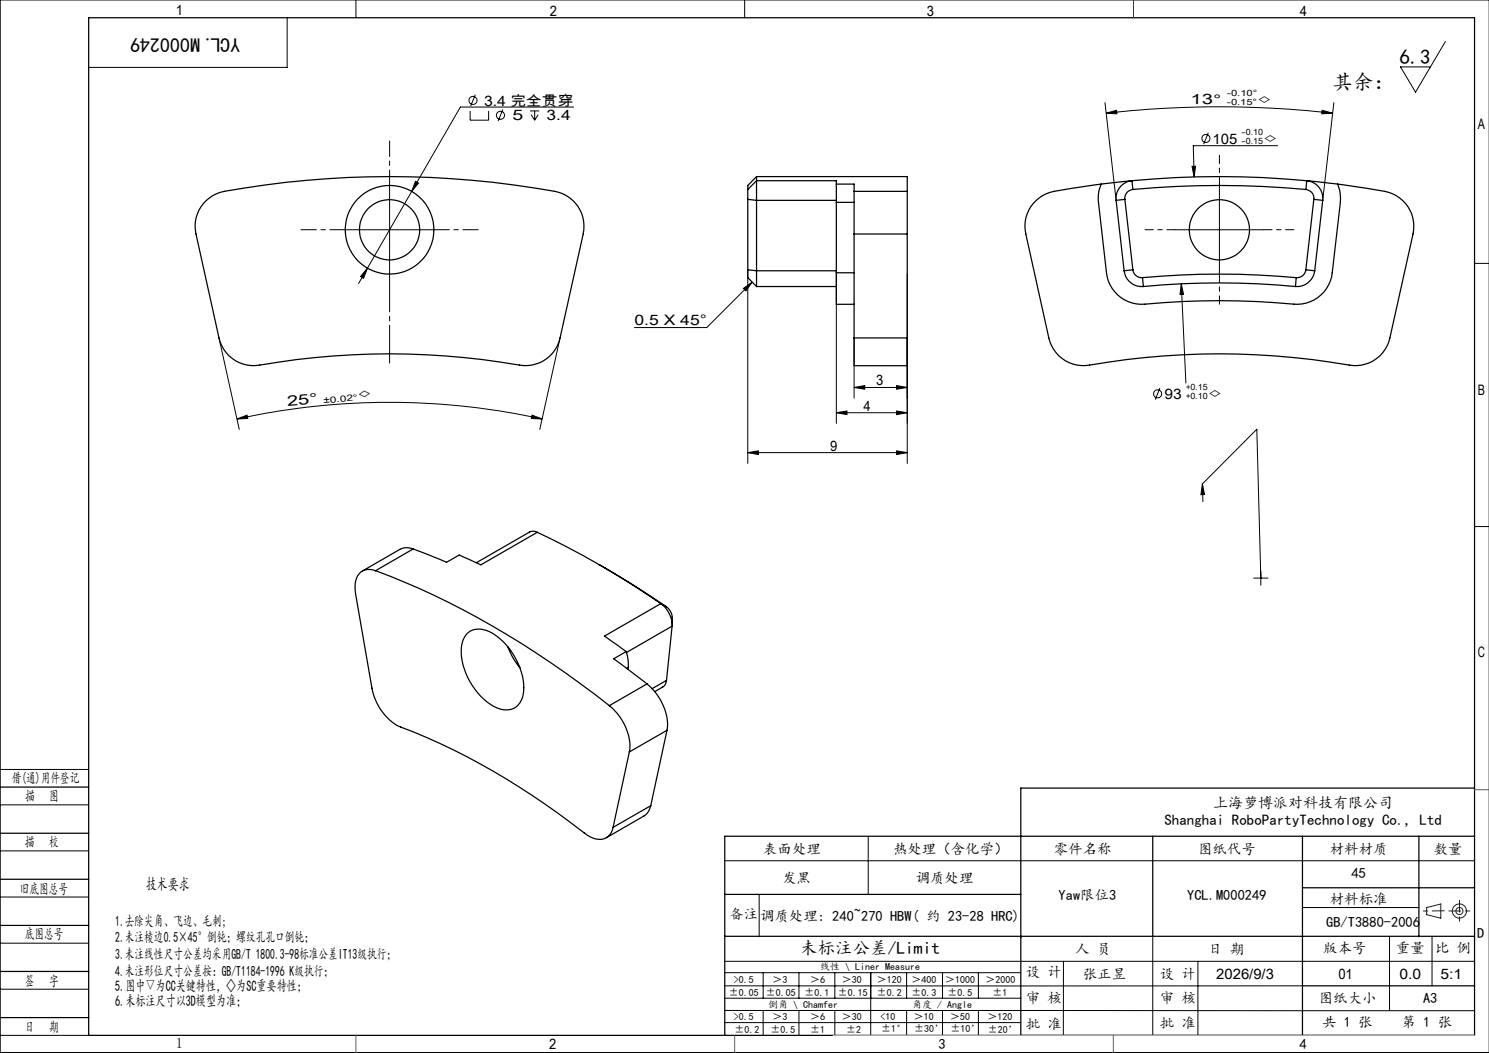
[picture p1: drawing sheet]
<svg xmlns="http://www.w3.org/2000/svg" width="420mm" height="297mm" viewBox="0 0 420 297" stroke-linecap="round" stroke-linejoin="round" font-family="sans-serif">
<g fill="none" stroke="#000" stroke-width=".28">
<path d="M100.4 0v5M210 0v5M420 0h-419.9v297h419.9M81 5v14h-56M407.7 11.7l-8.4 14.3-4.3-7.1h8.5M132.6 31.3v2.6h5.2v-2.6M134.1 26.7l-1.3 3.2M141.8 30.9l-1.3 3.2M149.5 31.3h2.6M149.8 32.3l1 1.6M150.8 31.3v2.6M151.8 32.3l-1 1.6"/>
<path d="M161.8 30.2h-31.9l-13.8 23.8M311.7 29l3.1 27.5M312 31.9l2.9-.8 .1 1zM312 31.9a284.5 284.5 0 0 1 63.9 0M340.8 37.4l-1.3 3.3M373 31.1l2.9 .8-3 .2zM376.2 29l-3.1 27.5M109.9 52.3v25M116.1 54l-12.5 21.6M117.2 51.1l.8 .5-1.9 2.4zM336.2 46.9h1l-.4 3zM344 52.3v25"/>
<path d="M360.4 41.1h-23.8l.2 8.8M97.4 64.8h25M103.6 75.6l-1 2.9-.9-.5zM103.6 75.6l-2.5 4.4M210.9 76.1v54.6M212.2 79.6l-12.8 12.8h-20.4M235.9 76.9v42.5M255.9 77.3v53.4M331.4 64.8h25M415.9 74.3h4.1M61.8 95.3l5.7 25.8M158 95.3l-5.7 25.8"/>
<path d="M209.7 81.3l2.5-1.7-1.8 2.5zM240.9 95.3v17M333.2 80l.6 3-1 .1zM333.2 80l1.3 28M66.9 118.2l2.8-1.1 .2 .9zM66.9 118.2a199.6 199.6 0 0 1 86 0M150.1 117.1l2.8 1.1-3-.2zM235.9 116.4l3-.5v1zM235.9 116.4h20M240.9 109.3l3-.5v1zM240.9 109.3h15M252.9 115.9l3 .5-3 .5z"/>
<path d="M252.9 108.8l3 .5-3 .5zM327.2 109.5l-1.3 3.2M210.9 127.7l3-.5v1zM210.9 127.7h45M252.9 127.2l3 .5-3 .5zM339.2 136.5l.6 3h-1.1zM339.2 136.5l.1 5M339.2 136.5l15.3-15.4 1.1 42M415.9 148.5h4.1M353.6 163.1h4M355.6 161v4.1M0 217h25"/>
<path d="M0 227h25M0 240h25M244.9 236v16.3M0 253h25M204.4 242.8h211.5M214.1 252.4v11.8M367.4 256h32.8M0 266h25M0 279h25M204.4 271.1h211.5M204.4 278.1h163M204.4 274.4h83.5"/>
<path d="M215.3 274.4v7.1M225.4 274.4v7.1M235.5 274.4v7.1M245.6 274.4v17.6M255.7 274.4v7.1M265.9 274.4v7.1M276 274.4v7.1M300 271.1l-.1 21M325.2 264.1v27.9M337.9 271.1v20.9M391.9 264.1v21M403.9 264.1v14"/>
<path d="M0 292h25M204.4 285l211.5 .1M204.4 288.4h83.5M204.5 281.5h83.5M215.3 285v7M225.4 285v7M235.5 285v7M255.7 285v7M265.9 285v7M276 285v7M287.9 292h128"/>
<circle cx="133.4" cy="28.3" r="1.13"/>
<circle cx="141.2" cy="32.5" r="1.14"/>
<circle cx="340.2" cy="39.1" r="1.13"/>
<circle cx="326.5" cy="111.1" r="1.14"/>
</g>
<g fill="none" stroke="#191924" stroke-width=".28">
<path d="M402.4 256l4-1v4l-4-1z"/>
<circle cx="411.7" cy="257" r="1"/>
<circle cx="411.7" cy="257" r="2"/>
</g>
<path d="M344 52.3v-8.5M331.5 64.8h-8.5M344 77.3v8.5M356.5 64.8h8.5" fill="none" stroke="#000" stroke-width=".28" stroke-dasharray="30.5 1.3 1.3 1.3" stroke-dashoffset="28.1"/>
<path d="M109.9 52.3v-12.5M97.4 64.8h-12.5M122.4 64.8h12.5" fill="none" stroke="#000" stroke-width=".28" stroke-dasharray="30.5 1.3 1.3 1.3" stroke-dashoffset="26.1"/>
<path d="M109.9 77.3v25.1" fill="none" stroke="#000" stroke-width=".28" stroke-dasharray="30.5 1.3 1.3 1.3" stroke-dashoffset="19.8"/>
<g fill="none" stroke="#000" stroke-width=".35">
<path d="M25 5h390.9v287h-390.9zM58.2 56.5a10 10 0 0 1 5.1-2.5 260.9 260.9 0 0 1 94.3 .3 10 10 0 0 1 6.9 11.7l-6.5 29.3a10 10 0 0 1-11.5 7.7 214.8 214.8 0 0 0-74.4 .1 10 10 0 0 1-10.3-7.8l-6.5-29.3a9.8 9.8 0 0 1 2.9-9.5zM210.9 53.4v2.8M210.9 56.2l2.5 .3M210.9 56.2v19.9M213.4 51h22.5v.9M213.4 49.8v1.2M213.4 49.8h42.5v4.2M213.4 51v5.5M213.4 49.8l-2.5 2.5v1.1M213.4 56.5h22.5M213.4 51l-2.5 2.4"/>
<path d="M213.4 56.5v19.9M235.9 51.9h5v2.1M235.9 51.9v5.2M235.9 57.1h5M235.9 57.1v19.8M240.9 54v12M240.9 54h15M255.9 54v12M310.6 51.9a9.8 9.8 0 0 0-.8 5.2l2.3 19.8a10 10 0 0 0 10.9 8.9 231.9 231.9 0 0 1 43.1 0 10 10 0 0 0 9.7-8.9l2.3-19.8a10.8 10.8 0 0 0-.8-5.2M310.6 51.9l-11.6 1.8a10.2 10.2 0 0 0-9.7 12.3l6.5 29.3a10 10 0 0 0 11.5 7.7 214.8 214.8 0 0 1 74.4 .1 10 10 0 0 0 10.3-7.8l6.6-29.3a10.2 10.2 0 0 0-9.7-12.3l-11.6-1.8M314.8 56.5l2.3 19.9M317.3 56.2l-2.5 .3"/>
<path d="M317.3 56.2l2.2 19.9M319.3 51a5 5 0 0 0-4.5 5.5M319.3 51a261.4 261.4 0 0 1 49.3 0M319.3 51l-8.7 .9M319.3 51l.2 2.4M319.5 53.4a2.48 2.48 0 0 0-2.2 2.8M319.5 53.4a264.5 264.5 0 0 1 48.9 0M368.4 53.4a2.49 2.49 0 0 1 2.2 2.8M368.6 51a5 5 0 0 1 4.5 5.5M368.6 51l8.7 .9M368.6 51l-.2 2.4M370.6 56.2l-2.3 19.9"/>
<path d="M370.6 56.2l2.5 .3M373.1 56.5l-2.3 19.9M210.9 76.1v2.2l2.5 2.5M210.9 76.1l2.5 .3M213.4 76.4v4.4M213.4 76.4h22.5M235.9 76.9v8.9h5M235.9 76.9h5M240.9 66h15M240.9 66v29.3M255.9 66v29.3M317.1 76.4a5 5 0 0 0 5.4 4.4"/>
<path d="M319.5 76.1a2.54 2.54 0 0 0 2.8 2.2M319.5 76.1l-2.4 .3M322.3 78.3a238.4 238.4 0 0 1 43.3 0M322.3 78.3l.2 2.5M365.6 78.3l-.2 2.5M368.3 76.1a2.49 2.49 0 0 1-2.7 2.2M368.3 76.1l2.5 .3M370.8 76.4a5.1 5.1 0 0 1-5.4 4.4M213.4 80.8h22.5M240.9 95.3v7.8h15v-7.8M240.9 95.3h15M322.5 80.8a225.4 225.4 0 0 1 42.9 0"/>
<path d="M116.6 154.8a4.2 4.2 0 0 0-3.8 .1l-10.6 6.2M116.6 154.8l-10.7 6.2M151.6 150.1l-16 9.2-6.1-2.7-3.6 2-9.3-3.8M151.6 150.1a245.6 245.6 0 0 1 34.8 20.1M151.6 150.1a2.27 2.27 0 0 0-2.2 0l-15 8.6M169 159.2l10.4 6.3 8.6 5.7M105.9 161a4 4 0 0 0-5.7 3.6l.1 2.9 4.6 26.6a15 15 0 0 0 8.1 11 201.3 201.3 0 0 1 52.6 30.4 4.7 4.7 0 0 0 6.4 0l.9-2.1M105.9 161a246 246 0 0 1 66 38M132 178.5a5.9 5.9 0 0 1 7.1 .2 19.3 19.3 0 0 1 8.6 16.3 5 5 0 0 1-5.9 5.2 16.1 16.1 0 0 1-9.8-9 14 14 0 0 1-1.4-10.7zM186.4 170.2l-15.9 9.2 6.1 4.4M186.4 170.2a7.9 7.9 0 0 1 3.2 6.4M186.4 170.2l1.6 1"/>
<path d="M188 171.2a4.1 4.1 0 0 1 1.6 2.9v2.1M189.6 176.6l-1.6 15.3M189.6 176.6l-12.9 7.4M143.2 182.4l1.4 3 2 2.9M171.9 199a14.7 14.7 0 0 1 5.6 13.1M176.6 183.8l-3.5 2 9.4 7.1M176.6 183.8a11.2 11.2 0 0 1 .6 4.5M177.2 188.3l-.1 .5M177.2 188.3l-.4 .2M182.5 192.9a15.1 15.1 0 0 1 5.6 13.1M182.5 192.9l-10.6 6.1M188 191.9a2.23 2.23 0 0 1-1 1.8l-2.3 1.4"/>
<path d="M188 191.9l-4.1 2.3M177.5 212.1l-4.6 21.3M188.1 206l-10.6 6.1M188.1 206l-4.5 21.3M0 222h25M0 235h25M183.6 227.3a4.5 4.5 0 0 1-2 2.8l-10.6 6.2M183.6 227.3l-10.7 6.1M325.2 235.9v28.2M367.4 235.9v56.1M400.2 235.9v28.3M415.9 235.9h-211.5v56.1"/>
<path d="M415.9 222.3h-128v69.7M0 248h25M204.4 252.3h83.5M367.4 250.4h48.5M0 261h25M0 274h25M204.4 264.1h211.5M367.4 278.1h48.5M0 287h25"/>
<circle cx="109.9" cy="64.8" r="12.5"/>
<circle cx="109.9" cy="64.8" r="8.5"/>
<circle cx="344" cy="64.8" r="8.5"/>
</g>
<path d="M407.4 256.9l-5.9 .1M408.7 256.9h6M411.7 253.9v6" fill="none" stroke="#191924" stroke-width=".28" stroke-dasharray="6.3 1.3 1.3 1.3" stroke-dashoffset="3"/>
<path d="M235 292h180.9" fill="none" stroke="#c0c0c0" stroke-width=".28"/>
<path d="M319.7 0v5M415.9 222.7h4.1M100.4 292v5M207.2 292v5M314 292v5" fill="none" stroke="#00f" stroke-width=".28"/>
<path d="M406.4 255h.1" fill="none" stroke="#0ff" stroke-width=".28"/>
<g fill="#000">
<path d="M333.2 80l.6 3-1 .1z"/>
<path d="M373 31.1l2.9 .8-3 .2zM312 31.9l2.9-.8 .1 1z"/>
<path d="M103.6 75.6l-1.9 2.4 .9 .5zM117.2 51.1l-1.1 2.9 1.9-2.4zM209.7 81.3l2.5-1.7-1.8 2.5zM339.2 136.5l-.5 3h1.1zM336.2 46.9l.6 3 .4-3z"/>
<path d="M150.1 117.1l2.8 1.1-3-.2zM66.9 118.2l2.8-1.1 .2 .9z"/>
<path d="M235.9 116.4l3-.5v1zM252.9 115.9l3 .5-3 .5z"/>
<path d="M252.9 127.2l3 .5-3 .5zM210.9 127.7l3-.5v1zM252.9 108.8l3 .5-3 .5zM240.9 109.3l3-.5v1z"/>
</g>
<g font-size="5.8">
<text x="394.8" y="18">6.3</text>
<text x="375.9" y="25.2">其余：</text>
</g>
<text font-size="5.6" x="67.7" y="10.6" transform="rotate(-180 67.7 10.6)">YCL.M000249</text>
<text font-size="4.9" x="225.7" y="269">未标注公差/Limit</text>
<text font-size="4.7" x="41.1" y="250.9">技术要求</text>
<g font-size="4.2">
<text x="342.2" y="227.9">上海萝博派对科技有限公司</text>
<text x="328.5" y="232.8">Shanghai RoboPartyTechnology Co., Ltd</text>
<text x="32.5" y="279.5">5.图中▽为CC关键特性，◇为SC重要特性；</text>
<text x="32.5" y="283.8">6.未标注尺寸以3D模型为准；</text>
</g>
<g font-size="4.1">
<text x="49.6" y="4.3">1</text>
<text x="155.1" y="4.6">2</text>
<text x="261.4" y="4.6">3</text>
<text x="366.6" y="4.6">4</text>
<text x="136.6" y="29.8">3.4 完全贯穿</text>
<text x="335.8" y="29.4" transform="rotate(1 335.8 29.4)">1 3 °</text>
<text x="354.6" y="29.6" transform="rotate(1 354.6 29.6)">◇</text>
<text x="144.6" y="34">5</text>
<text x="154.2" y="34">3.4</text>
<text x="342.1" y="40.5">105</text>
<text x="356.3" y="40.5">◇</text>
<text x="416.9" y="36.3">A</text>
<text x="179" y="91.8">0.5 X 45°</text>
<text x="101" y="112.9" transform="rotate(-5 101 112.9)">◇</text>
<text x="247.1" y="108.7">3</text>
<text x="328.4" y="112.5">93</text>
<text x="340.6" y="112.5">◇</text>
<text x="416.9" y="111.3">B</text>
<text x="81.1" y="114.6" transform="rotate(-5 81.1 114.6)">2 5 °</text>
<text x="243.5" y="115.8">4</text>
<text x="234.1" y="127.1">9</text>
<text x="416.9" y="185.3">C</text>
<text x="3.3" y="220.9">借(通)用件登记</text>
<text x="7.1" y="226">描</text>
<text x="13.9" y="226">图</text>
<text x="7" y="238.9">描</text>
<text x="13.8" y="238.9">校</text>
<text x="215.3" y="240.8">表面处理</text>
<text x="251.9" y="240.8">热处理（含化学）</text>
<text x="297.3" y="240.8">零件名称</text>
<text x="337.9" y="240.8">图纸代号</text>
<text x="375.1" y="240.8">材料材质</text>
<text x="404.4" y="240.8">数量</text>
<text x="220.6" y="249">发黑</text>
<text x="258.3" y="249">调质处理</text>
<text x="381.2" y="247.7">45</text>
<text x="5.6" y="252">旧底图总号</text>
<text x="298.6" y="253.7">Yaw限位3</text>
<text x="334.9" y="253.7">YCL.M000249</text>
<text x="375.1" y="254.9">材料标准</text>
<text x="32.5" y="261">1.去除尖角、飞边、毛刺;</text>
<text x="205.7" y="259.3">备注</text>
<text x="214.4" y="259.7">调质处理: 240~270 HBW( 约 23-28 HRC)</text>
<text x="374.1" y="261.4">GB/T3880-2006</text>
<text x="7" y="265">底图总号</text>
<text x="32.5" y="265.8">2.未注棱边0.5×45°倒钝；螺纹孔孔口倒钝；</text>
<text x="303.3" y="269">人 员</text>
<text x="340.8" y="269">日 期</text>
<text x="373.2" y="268.7">版本号</text>
<text x="393.7" y="268.7">重量</text>
<text x="404.8" y="268.7">比 例</text>
<text x="416.7" y="264.6">D</text>
<text x="32.5" y="270.6">3.未注线性尺寸公差均采用GB/T 1800.3-98标准公差IT13级执行；</text>
<text x="32.5" y="275.3">4.未注形位尺寸公差按：GB/T1184-1996 K级执行；</text>
<text x="289.3" y="275.5">设 计</text>
<text x="7" y="278">签</text>
<text x="13.8" y="278">字</text>
<text x="305.4" y="276">张正昱</text>
<text x="327.2" y="276">设 计</text>
<text x="343.1" y="276">2026/9/3</text>
<text x="377.5" y="276">01</text>
<text x="394.8" y="276">0.0</text>
<text x="406.3" y="276">5:1</text>
<text x="289.3" y="283">审 核</text>
<text x="327.2" y="282.9">审 核</text>
<text x="372" y="283">图纸大小</text>
<text x="401.4" y="283">A3</text>
<text x="7" y="291">日</text>
<text x="13.8" y="291">期</text>
<text x="289.3" y="290.1">批 准</text>
<text x="327.2" y="290">批 准</text>
<text x="373" y="289.8">共 1 张</text>
<text x="395.4" y="289.8">第 1 张</text>
<text x="49.6" y="295.6">1</text>
<text x="154.9" y="296">2</text>
<text x="264.7" y="296">3</text>
<text x="366.6" y="296">4</text>
</g>
<g font-size="2.8">
<text x="231.3" y="273.6">线性 \ Liner Measure</text>
<text x="205.6" y="280.8">±0.05</text>
<text x="207" y="277.2">&gt;0.5</text>
<text x="216" y="280.8">±0.05</text>
<text x="217.9" y="277.2">＞3</text>
<text x="227" y="280.8">±0.1</text>
<text x="228.5" y="277.2">＞6</text>
<text x="236.3" y="280.8">±0.15</text>
<text x="237.5" y="277.2">＞30</text>
<text x="247.4" y="277.2">＞120</text>
<text x="247.4" y="280.8">±0.2</text>
<text x="257.1" y="277.2">＞400</text>
<text x="257.1" y="280.8">±0.3</text>
<text x="266.6" y="277.2">＞1000</text>
<text x="267.3" y="280.8">±0.5</text>
<text x="278" y="277.2">＞2000</text>
<text x="279.9" y="280.8">±1</text>
<text x="207" y="287.8">&gt;0.5</text>
<text x="216.6" y="284.3">倒角 \ Chamfer</text>
<text x="217.9" y="287.8">＞3</text>
<text x="228.5" y="287.8">＞6</text>
<text x="237.5" y="287.8">＞30</text>
<text x="248.4" y="287.8">&lt;10</text>
<text x="257.3" y="284.3">角度 / Angle</text>
<text x="257.8" y="287.8">＞10</text>
<text x="268" y="287.8">＞50</text>
<text x="278.5" y="287.8">＞120</text>
<text x="207.1" y="291.3">±0.2</text>
<text x="217.3" y="291.3">±0.5</text>
<text x="228.5" y="291.3">±1</text>
<text x="238.7" y="291.3">±2</text>
<text x="248.6" y="291.1">±1°</text>
<text x="257.8" y="291.1">±30’</text>
<text x="268.1" y="291.1">±10’</text>
<text x="278.6" y="291.2">±20’</text>
</g>
<g font-size="2.4">
<text x="346" y="29.5" transform="rotate(1 346 29.5)">-0.15°</text>
<text x="346" y="27.1" transform="rotate(1 346 27.1)">-0.10°</text>
<text x="350.2" y="38.1">-0.10</text>
<text x="350.2" y="40.5">-0.15</text>
<text x="91.2" y="113.8" transform="rotate(-5 91.2 113.8)">± 0 .0 2 °</text>
<text x="334.5" y="110.1">+0.15</text>
<text x="334.5" y="112.5">+0.10</text>
</g>
</svg>
